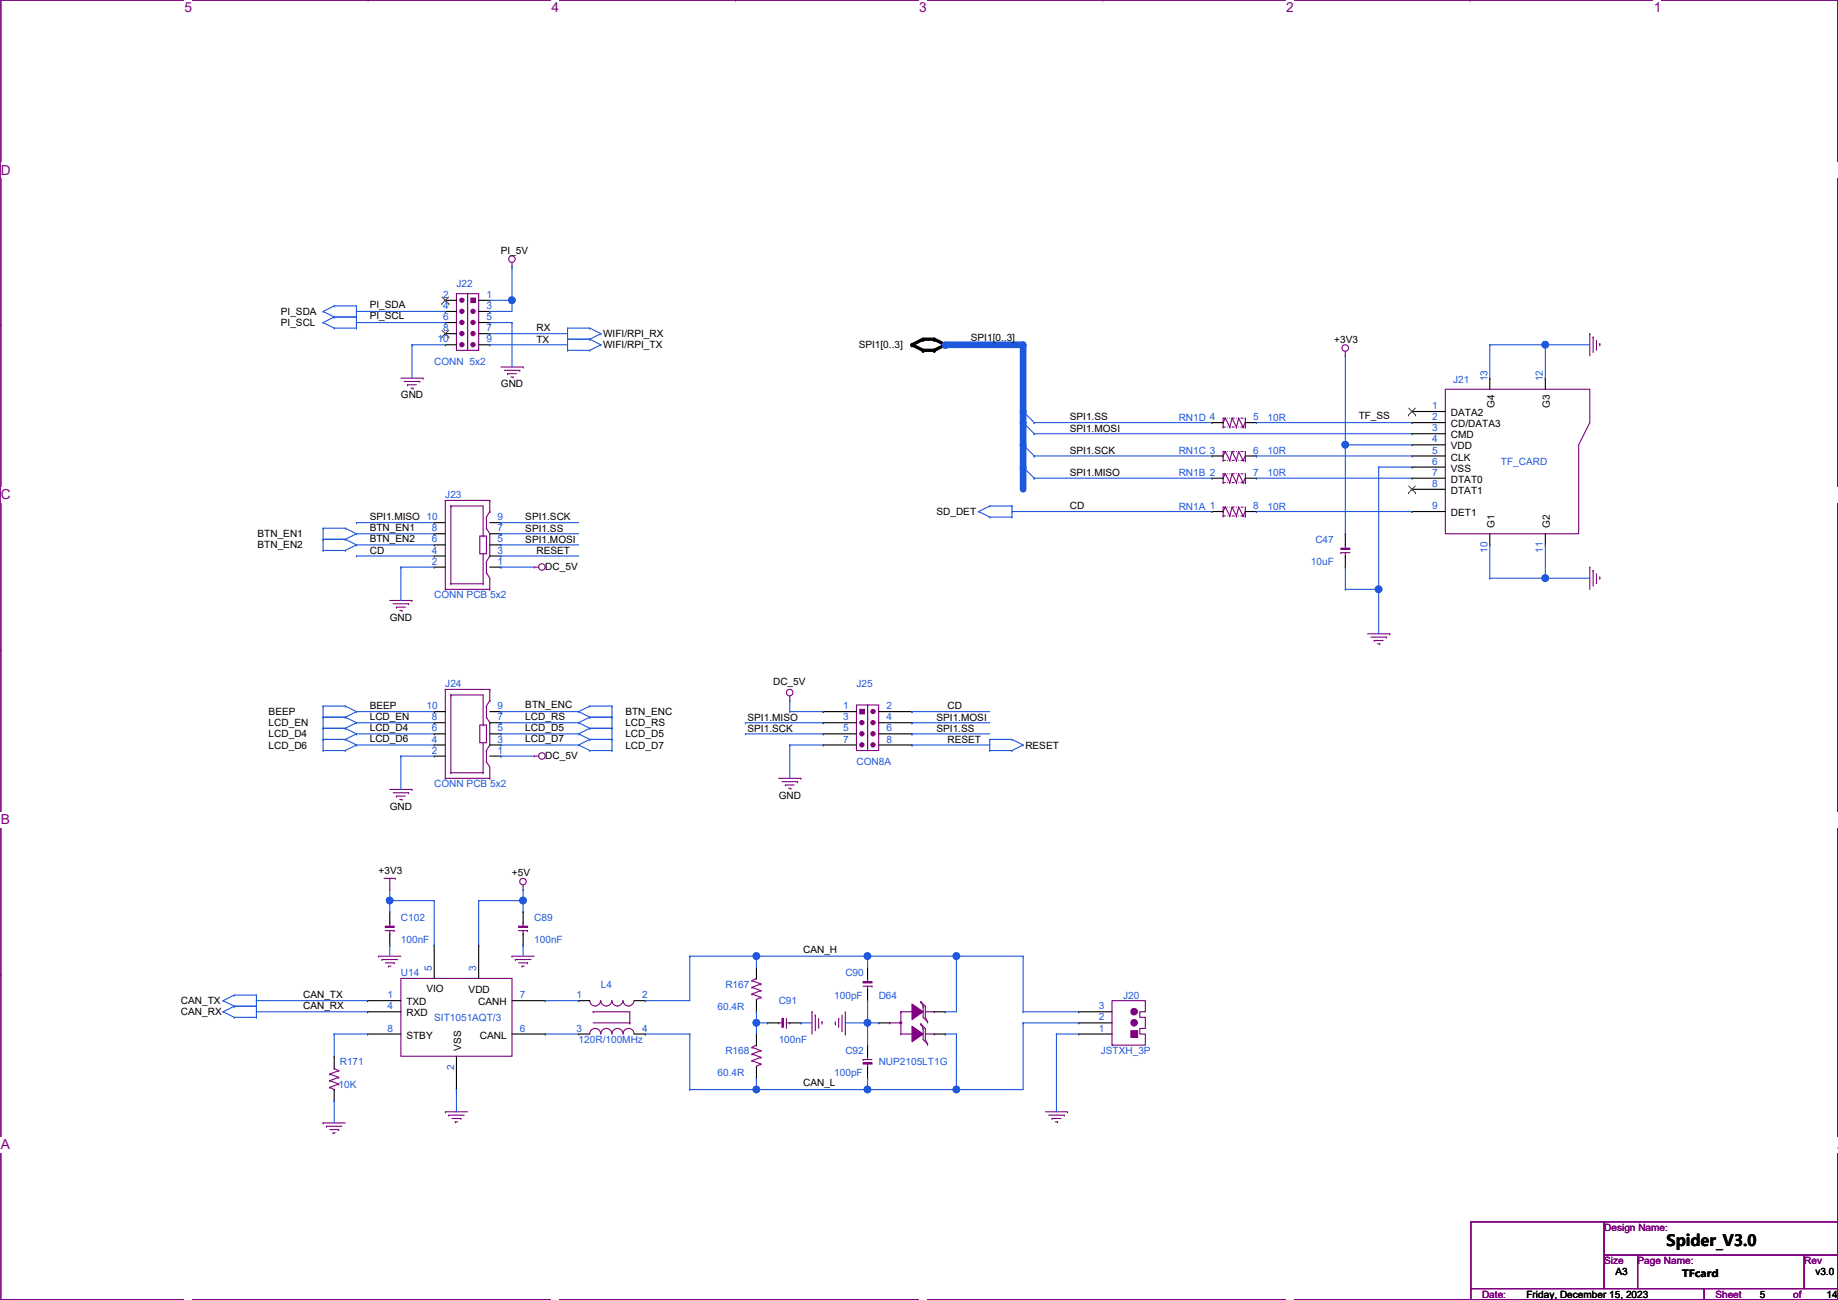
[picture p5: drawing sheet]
<svg xmlns="http://www.w3.org/2000/svg" width="420mm" height="297mm" viewBox="0 0 420 297" stroke-linecap="round" stroke-linejoin="round" font-family="sans-serif">
<path d="M.2 0h419.9v297h-419.9z" fill="none" stroke="#800080" stroke-width=".25"/>
<g fill="#fff">
<path d="M42.2 0h1.7v3.5h-1.7z"/>
<path d="M42.2 297l1.7 .1z"/>
</g>
<path d="M84.1 0h.1M84.1 297h.1" fill="none" stroke="#800080" stroke-width=".25"/>
<g fill="#fff">
<path d="M126.1 0h1.7v3.5h-1.7z"/>
<path d="M126.1 297l1.7 .1z"/>
</g>
<path d="M168.1 0h.1M168.1 297h.1" fill="none" stroke="#800080" stroke-width=".25"/>
<g fill="#fff">
<path d="M210.1 0h1.7v3.5h-1.7z"/>
<path d="M210.1 297l1.7 .1z"/>
</g>
<path d="M252.1 0h.1M252.1 297h.1" fill="none" stroke="#800080" stroke-width=".25"/>
<g fill="#fff">
<path d="M294 0h1.8v3.5h-1.8z"/>
<path d="M294 297l1.8 .1z"/>
</g>
<path d="M336.1 0h.1M336.1 297h.1" fill="none" stroke="#800080" stroke-width=".25"/>
<g fill="#fff">
<path d="M378 0h1.8v3.5h-1.8z"/>
<path d="M378 297l1.8 .1z"/>
<path d="M.2 37.1h2.2v3.5h-2.2z"/>
<path d="M420.1 37.1h.1v3.5h-.1z"/>
<path d="M.2 111.3h2.2v3.5h-2.2z"/>
<path d="M420.1 111.3h.1v3.5h-.1z"/>
</g>
<path d="M.2 74.3h.1M420.1 74.3h.1" fill="none" stroke="#800080" stroke-width=".25"/>
<g fill="#fff">
<path d="M.2 185.6h2.1v3.5h-2.1z"/>
<path d="M420.1 185.6h.1v3.5h-.1z"/>
</g>
<path d="M.2 148.5h.1M420.1 148.5h.1" fill="none" stroke="#800080" stroke-width=".25"/>
<path d="M.2 148.5h.1" fill="none" stroke="#800080" stroke-width=".23"/>
<path d="M420.1 148.5h.1" fill="none" stroke="#800080" stroke-width=".23"/>
<g fill="#fff">
<path d="M.2 259.8h2.1v3.5h-2.1z"/>
<path d="M420.1 259.8h.1v3.5h-.1z"/>
</g>
<g fill="none" stroke="#800080" stroke-width=".25">
<path d="M117 60v1M117 61h.1M363.4 76.2h.1M363.4 76.2v5.1M364.2 77h.1M364.2 77v3.6M364.9 79.8h.1M364.9 77.8v2M365.7 78.5h.1M365.7 78.5v.5M91.6 86.4h5.1M92.4 87.2h3.6"/>
<path d="M93.2 87.9h.1M93.2 87.9h2M93.9 88.7h.5M94.4 88.7h.1M96 87.2h.1M96.7 86.4h.1M114.5 83.9h5.1M115.3 84.6h3.5M116 85.4h.1M116 85.4h2.1M116.8 86.1h.5M117.3 86.1h.1"/>
<path d="M118.8 84.6h.1M119.6 83.9h.1M279.6 97.6h.1M279.6 96.6h.1M279.6 95.5v2.1M280.1 95.5h.1M280.1 95.5l1 2.1M280.1 95.5l-.5 1.1M281.1 97.6h.1M281.1 97.6l.5-2.1 1 2.1M282.6 97.6h.1M282.6 97.6l.6-2.1 1 2.1"/>
<path d="M284.2 97.6h.1M284.7 97.6h.1M284.7 96.6h.1M284.7 95.5v2.1M284.7 96.6l-.5 1M307.5 81.3h.1M307.5 80.3v1M330.4 88.9h33v7.7l-2.5 5v20.4h-30.5zM101.8 114.3h.1M101.8 114.3v20.4M101.8 114.3h10.2M103.1 115.6h.1"/>
<path d="M103.1 115.6v17.8M103.1 115.6h7.3v6.9M111.2 118.2h.1M111.2 118.2v2.5M112 114.3h.1M112 116.9h.1M112 114.3v2.6M112 116.9l-.8 1.3M279.6 117.9h.1M279.6 116.9h.1M279.6 115.9v2M280.1 115.9h.1"/>
<path d="M280.1 115.9l1 2M280.1 115.9l-.5 1M281.1 117.9h.1M281.1 117.9l.5-2 1 2M282.6 117.9h.1M282.6 117.9l.6-2 1 2M284.2 117.9h.1M284.7 117.9h.1M284.7 116.9h.1M284.7 115.9v2M284.7 116.9l-.5 1M89.1 137.2h5.1"/>
<path d="M89.9 138h3.5M90.6 138.7h.1M90.6 138.7h2.1M91.4 139.5h.5M91.9 139.5h.1M93.4 138h.1M94.2 137.2h.1M101.8 134.7h.1M101.8 134.7h10.2M103.1 133.4h.1M103.1 133.4h7.3M109.7 122.5h1.5v4h-1.5z"/>
<path d="M110.4 122.5h.1M110.4 133.4h.1M110.4 126.5v6.9M111.2 120.7h.1M111.2 130.9h.1M111.2 128.3h.1M111.2 130.9l.8 1.2v2.6M111.2 120.7l.8 1.3M111.2 128.3v2.6M112 134.7h.1M112 127h.1M112 122h.1"/>
<path d="M112 122v5M112 127l-.8 1.3M122.1 129.6h.1M122.1 129.6h1M306.5 125.3h2.1v.2h-2.1zM306.5 126.3h.1M306.5 126.3h2.1M306.5 125.4h2.1M307.5 127h.1M307.5 124.5h.1M307.5 124.5v.8M307.5 126.3v.7"/>
<path d="M363.4 129.6h.1M363.4 129.6v5.1M364.2 130.3h.1M364.2 130.3v3.6M364.9 133.1h.1M364.9 131.1v2M365.7 131.9h.1M365.7 131.9v.5M180.5 159v1.1M312.6 144.8h5.1M313.4 145.6h3.5M314.1 146.3h.1"/>
<path d="M314.1 146.3h2.1M314.9 147.1h.5M315.4 147.1h.1M316.9 145.6h.1M317.7 144.8h.1M122.1 172.8h.1M122.1 172.8h1M178 177.8h5.1M178.8 178.6h3.5M179.5 179.4h.1M179.5 179.4h2.1M180.5 160.1h.1"/>
<path d="M182.3 178.6h.1M183.1 177.8h.1M89.1 180.4h5.1M89.9 181.1h3.5M90.6 181.9h.1M90.6 181.9h2.1M91.4 182.7h.5M91.9 182.7h.1M93.4 181.1h.1M94.2 180.4h.1M180.3 180.1h.5M180.8 180.1h.1"/>
<path d="M86.6 218.5h.1M86.6 218.5h5M87.3 219.2h.1M87.3 219.2h3.6M87.8 200.7h2.6M89.1 203.2h.1M89.1 200.7v2.5M90.4 200.7h.1M117 218.5h.1M117 218.5h5.1M117.8 219.2h.1M117.8 219.2h3.6"/>
<path d="M119.6 203.2h.1M119.6 202.2v1M.2 222.7h.1M88.1 220h2M88.8 220.8h.1M88.8 220.8h.6M90.1 220h.1M118.6 220h2M119.3 220.8h.1M119.3 220.8h.5M120.6 220h.1M134.8 236.3a1.25 1.25 0 0 1 1.3-1.3 1.25 1.25 0 0 1 1.2 1.3"/>
<path d="M134.8 228.6a1.25 1.25 0 0 0 1.3 1.3 1.25 1.25 0 0 0 1.2-1.3M135.6 231.2h.1M135.6 231.2h8.4v2.5M135.6 233.7h8.4M137.4 236.3a1.25 1.25 0 0 1 1.2-1.3 1.25 1.25 0 0 1 1.3 1.3M137.4 228.6a1.25 1.25 0 0 0 1.2 1.3 1.25 1.25 0 0 0 1.3-1.3M139.9 236.3a1.25 1.25 0 0 1 1.2-1.3 1.25 1.25 0 0 1 1.3 1.3 1.27 1.27 0 0 1 1.3-1.3 1.27 1.27 0 0 1 1.2 1.3M139.9 228.6a1.25 1.25 0 0 0 1.2 1.3 1.25 1.25 0 0 0 1.3-1.3 1.27 1.27 0 0 0 1.3 1.3 1.27 1.27 0 0 0 1.2-1.3M144 233.7h.1M185.6 231.2h.1M185.6 231.2v5.1M186.4 231.9h.1"/>
<path d="M186.4 231.9v3.6M187.1 234.7h.1M187.1 232.7v2M187.9 233.5h.1M187.9 233.5v.5M191 234h.1M191 233.5v.5M191.7 232.7h.1M191.7 232.7v2M192.5 235.5h.1M192.5 231.9v3.6M193.2 236.3h.1"/>
<path d="M193.2 231.2v5.1M420.1 222.7h.1M73.9 256.6h.1M73.9 256.6h5M74.6 257.3h.1M74.6 257.3h3.6M75.4 245.4h.1M75.4 246.9h.1M75.4 248.5h.1M75.4 258.1h2M75.4 245.4l2 .8M75.4 246.9l2 .8"/>
<path d="M75.4 248.5l1 .5M76.1 258.9h.1M76.1 258.9h.6M76.4 249h.1M76.4 244.1h.1M76.4 244.1l1 .5M76.4 243.9v.2M77.4 258.1h.1M77.4 244.6h.1M77.4 246.2h.1M77.4 247.7h.1M77.4 244.6l-2 .8"/>
<path d="M77.4 246.2l-2 .7M77.4 247.7l-2 .8M101.8 254h.1M101.8 254h5.1M102.6 254.8h.1M102.6 254.8h3.5M103.3 255.6h2.1M104.1 256.3h.1M104.1 256.3h.5M105.4 255.6h.1M197.3 242.9h2v.2h-2zM197.3 242.1h.1"/>
<path d="M197.3 242.1h2M197.3 243h2M198.3 241.3h.1M198.3 243.9h.1M198.3 241.3v.8M198.3 243.1v.8M239 254h5M239.7 254.8h3.6M240.5 255.6h.1M240.5 255.6h2M241.2 256.3h.6M241.8 256.3h.1"/>
<path d="M243.3 254.8h.1M244 254h.1M336.2 279.2h30.5v15.2h-30.5zM366.7 279.2h53.4v7.6h-53.4zM336.2 294.4h53.4v2.6h-53.4zM366.7 286.8h7.6v7.6h-7.6zM374.3 286.8h38.1v7.6h-38.1zM389.6 294.4h30.5v2.6h-30.5zM412.4 286.8h7.7v7.6h-7.7z"/>
<circle cx="117" cy="59.2" r=".75"/>
<circle cx="307.5" cy="79.5" r=".75"/>
<circle cx="123.9" cy="129.6" r=".75"/>
<circle cx="180.5" cy="158.3" r=".75"/>
<circle cx="123.9" cy="172.7" r=".75"/>
<circle cx="119.6" cy="201.4" r=".75"/>
</g>
<g fill="none" stroke="#2058dd" stroke-width=".25">
<path d="M73.9 71.2h.1M73.9 73.7h.1M73.9 71.2l2.5 1.2M73.9 73.7l2.5 1.3M76.4 69.9h.1M76.4 72.4h.1M76.4 75h.1M76.4 75h5.1M76.4 69.9l-2.5 1.3M76.4 69.9h5.1M76.4 72.4h5.1M76.4 72.4l-2.5 1.3"/>
<path d="M81.5 69.9h.1M81.5 72.4h.1M81.5 75h.1M81.5 69.9v5.1M129.7 77.5h.1M129.7 75h.1M129.7 75h5.1M129.7 77.5h5.1M129.7 75v5.1M134.8 75h.1M134.8 77.5h.1M134.8 75l2.6 1.2"/>
<path d="M134.8 77.5l2.6 1.3M137.4 76.2h.1M137.4 78.8h.1M137.4 76.2l-2.6 1.3M137.4 78.8l-2.6 1.3M129.7 80.1h.1M129.7 80.1h5.1M134.8 80.1h.1M233.9 94l2.5 2.6M233.9 96.6l2.5 2.5M236.4 96.6h.1M236.4 99.1h.1"/>
<path d="M223.7 116.9h.1M223.7 116.9l2.6 1.3M226.3 115.6h.1M226.3 118.2h.1M226.3 115.6l-2.6 1.3M226.3 115.6h5M226.3 118.2h5M231.3 115.6h.1M231.3 118.2h.1M231.3 115.6v2.6M233.9 101.6l2.5 2.6M233.9 106.7l2.5 2.6"/>
<path d="M236.4 104.2h.1M236.4 109.3h.1M73.9 123.2h.1M73.9 120.7h.1M73.9 125.8h.1M73.9 120.7h5M73.9 123.2h5M73.9 120.7v5.1M73.9 125.8h5M78.9 120.7h.1M78.9 123.2h.1M78.9 125.8h.1"/>
<path d="M78.9 120.7l2.6 1.3M78.9 123.2l2.6 1.3M81.5 122h.1M81.5 124.5h.1M81.5 122l-2.6 1.2M81.5 124.5l-2.6 1.3M73.9 163.9h.1M73.9 161.3h.1M73.9 166.4h.1M73.9 169h.1M73.9 171.5h.1M73.9 169h5"/>
<path d="M73.9 171.5h5M73.9 161.3v10.2M73.9 161.3h5M73.9 163.9h5M73.9 166.4h5M78.9 161.3h.1M78.9 163.9h.1M78.9 166.4h.1M78.9 169h.1M78.9 171.5h.1M78.9 161.3l2.6 1.3M78.9 163.9l2.6 1.2"/>
<path d="M78.9 166.4l2.6 1.3M78.9 169l2.6 1.2M81.5 162.6h.1M81.5 165.1h.1M81.5 167.7h.1M81.5 170.2h.1M81.5 162.6l-2.6 1.3M81.5 165.1l-2.6 1.3M81.5 167.7l-2.6 1.3M81.5 170.2l-2.6 1.3M132.3 162.6h.1M132.3 165.1h.1"/>
<path d="M132.3 167.7h.1M132.3 170.2h.1M132.3 162.6l2.5 1.3M132.3 165.1l2.5 1.3M132.3 167.7l2.5 1.3M132.3 170.2l2.5 1.3M134.8 161.3h.1M134.8 163.9h.1M134.8 166.4h.1M134.8 169h.1M134.8 171.5h.1M134.8 169h5.1"/>
<path d="M134.8 171.5h5.1M134.8 161.3h5.1M134.8 163.9h5.1M134.8 166.4h5.1M134.8 161.3l-2.5 1.3M134.8 163.9l-2.5 1.2M134.8 166.4l-2.5 1.3M134.8 169l-2.5 1.2M139.9 161.3h.1M139.9 163.9h.1M139.9 166.4h.1M139.9 169h.1"/>
<path d="M139.9 171.5h.1M139.9 161.3v10.2M226.3 171.5h.1M226.3 169h.1M226.3 169h5M226.3 171.5h5M226.3 169v2.5M231.3 169h.1M231.3 171.5h.1M231.3 169l2.6 1.2M233.9 170.2h.1M233.9 170.2l-2.6 1.3"/>
<path d="M51 228.6h.1M51 231.2h.1M51 228.6l2.5 1.3M51 231.2l2.5 1.3M53.5 227.4h.1M53.5 229.9h.1M53.5 232.5h.1M53.5 227.4l-2.5 1.2M53.5 227.4h5.1M53.5 229.9h5.1M53.5 229.9l-2.5 1.3M53.5 232.5h5.1"/>
<path d="M58.6 227.4h.1M58.6 229.9h.1M58.6 232.5h.1M58.6 227.4v5.1"/>
</g>
<path d="M208.5 78.8l2.5-1.3h2.6l2.5 1.3-2.5 1.3h-2.6z" fill="none" stroke="#000" stroke-width=".76"/>
<g fill="#000">
<circle cx="208.5" cy="78.8" r=".38"/>
<circle cx="211" cy="77.5" r=".38"/>
<circle cx="213.6" cy="77.5" r=".38"/>
<circle cx="216.1" cy="78.8" r=".38"/>
<circle cx="211" cy="80.1" r=".38"/>
<circle cx="213.6" cy="80.1" r=".38"/>
</g>
<g fill="none" stroke="#000" stroke-width=".25">
<path d="M277.1 96.6h.1M277.1 96.6h2.5M284.7 96.6h2.5M287.2 96.6h.1M322.8 94h.1M322.8 96.6h.1M322.8 99.1h.1M322.8 96.6h7.6M322.8 94h7.6M322.8 99.1h7.6M340.6 86.4h.1M340.6 86.4v2.5"/>
<path d="M353.3 86.4h.1M353.3 86.4v2.5M99.3 119.4h.1M99.3 119.4h2.5M112 119.4h2.5M114.5 119.4h.1M277.1 116.9h.1M277.1 116.9h2.5M284.7 116.9h2.5M287.2 116.9h.1M322.8 101.6h.1M322.8 104.2h.1"/>
<path d="M322.8 106.7h.1M322.8 109.3h.1M322.8 111.8h.1M322.8 116.9h.1M322.8 101.6h7.6M322.8 104.2h7.6M322.8 106.7h7.6M322.8 109.3h7.6M322.8 111.8h7.6M322.8 116.9h7.6M99.3 129.6h.1M99.3 127h.1"/>
<path d="M99.3 124.5h.1M99.3 122h.1M99.3 129.6h2.5M99.3 127h2.5M99.3 124.5h2.5M99.3 122h2.5M112 129.6h2.5M112 127h2.5M112 124.5h2.5M112 122h2.5M114.5 129.6h.1M114.5 127h.1"/>
<path d="M114.5 124.5h.1M114.5 122h.1M307.5 122h.1M307.5 129.6h.1M307.5 122v2.5M307.5 127v2.6M340.6 124.5h.1M340.6 122v2.5M353.3 124.5h.1M353.3 122v2.5M132.3 228.6h.1M132.3 236.3h.1"/>
<path d="M132.3 228.6h2.5M132.3 236.3h2.5M145 228.6h2.5M145 236.3h2.5M147.5 228.6h.1M147.5 236.3h.1M198.3 238.8h.1M198.3 238.8v2.5M76.4 251.5h.1M76.4 241.3h.1M76.4 241.3v2.6M76.4 249v2.5"/>
<path d="M198.3 246.4h.1M198.3 243.9v2.5"/>
</g>
<path d="M279.6 95.5h5.1M279.6 97.6h5.1M284.7 95.5h.1M284.7 97.6h.1M279.6 115.9h5.1M279.6 117.9h5.1M284.7 115.9h.1M284.7 117.9h.1" fill="none" stroke="#800080" stroke-width=".25" stroke-dasharray=".5 .5 0 .5 0 .5"/>
<path d="M322 94.8h.1M322 93.3l1.6 1.5M323.5 93.3l-1.5 1.5M323.6 94.8h.1M322 112.6h.1M322 111l1.6 1.6M323.5 111l-1.5 1.6M323.6 112.6h.1" fill="none" stroke="#804000" stroke-width=".23"/>
<path d="M258.5 235.5h1.5v1.5h-1.5z" fill-rule="evenodd" fill="#800080"/>
<path d="M258.5 235.5h1.5v1.5h-1.5z" fill="none" stroke="#800080" stroke-width=".25"/>
<circle cx="259.3" cy="233.7" r=".75" fill="#800080"/>
<circle cx="259.3" cy="233.7" r=".75" fill="none" stroke="#800080" stroke-width=".25"/>
<circle cx="259.3" cy="231.2" r=".75" fill="#800080"/>
<g fill="none" stroke="#800080" stroke-width=".25">
<path d="M101.8 157.5h.1M101.8 157.5v20.3M101.8 157.5h10.2M103.1 158.8h.1M103.1 158.8v17.8M103.1 158.8h7.3v6.9M112 157.5h.1M112 157.5v2.6M101.8 177.8h.1M101.8 177.8h10.2M103.1 176.6h.1M103.1 176.6h7.3"/>
<path d="M109.7 165.7h1.5v4h-1.5zM110.4 165.7h.1M110.4 176.6h.1M110.4 169.7v6.9M111.2 163.9h.1M111.2 161.3h.1M111.2 174h.1M111.2 171.5h.1M111.2 174l.8 1.3v2.5M111.2 163.9l.8 1.2M111.2 161.3v2.6M111.2 171.5v2.5"/>
<path d="M112 177.8h.1M112 160.1h.1M112 170.2h.1M112 165.1h.1M112 165.1v5.1M112 160.1l-.8 1.2M112 170.2l-.8 1.3M88.1 211.6h2v.3h-2zM88.1 212.6h2M88.1 211.8h2M89.1 213.4h.1M89.1 210.9h.1"/>
<path d="M89.1 210.9v.7M89.1 212.6v.8M90.1 212.6h.1M171.9 227.1h.1M171.9 225.6h.1M171.9 224.1h.1M171.9 227.1l2 .8M171.9 225.6l2 .8M171.9 224.1l2 .7M172.9 223.6h.1M172.9 228.4h.1M172.9 223.6l-1 .5"/>
<path d="M172.9 228.4v.2M173.9 227.9h.1M173.9 226.4h.1M173.9 224.8h.1M173.9 227.9l-1 .5M173.9 226.4l-2 .7M173.9 224.8l-2 .8M254.2 228.6h7.6v2.6h-1.2v1.3h1.2v2.5h-1.2v1.3h1.2v2.5h-7.6z"/>
<circle cx="259.3" cy="231.2" r=".75"/>
</g>
<g fill="none" stroke="#000" stroke-width=".25">
<path d="M99.3 172.8h.1M99.3 170.2h.1M99.3 167.7h.1M99.3 165.1h.1M99.3 162.6h.1M99.3 172.8h2.5M99.3 170.2h2.5M99.3 167.7h2.5M99.3 165.1h2.5M99.3 162.6h2.5M112 172.8h2.5M112 170.2h2.5"/>
<path d="M112 167.7h2.5M112 165.1h2.5M112 162.6h2.5M114.5 172.8h.1M114.5 170.2h.1M114.5 167.7h.1M114.5 165.1h.1M114.5 162.6h.1M89.1 208.3h.1M89.1 215.9h.1M89.1 208.3v2.6M89.1 213.4v2.5"/>
<path d="M172.9 221h.1M172.9 231.2h.1M172.9 221v2.6M172.9 228.6v2.6M246.6 236.3h.1M246.6 233.7h.1M246.6 231.2h.1M246.6 236.3h7.6M246.6 233.7h7.6M246.6 231.2h7.6"/>
</g>
<path d="M208.5 234.5l2.5 1.8-2.5 1.7z" fill-rule="evenodd" fill="#800080"/>
<g fill="none" stroke="#800080" stroke-width=".25">
<path d="M205.9 236.3h.1M205.9 231.2h.1M205.9 236.3h2.6M205.9 231.2h2.6M208.5 234.5l2.5 1.8-2.5 1.7zM210.5 234h.1M210.5 228.9h.1M210.5 234l.5 1M210.5 234l1 1M210.5 228.9l1 1M211 235h.1M211 229.9h.1"/>
<path d="M211 235v2.5l1 1M211 229.9v2.6M211.5 235h.1M211.5 229.9h.1M211.5 235v2.5l.5 1M211.5 229.9v2.6M211.5 236.3h2.1M211.5 231.2h2.1M212 238.5h.1M213.6 236.3h.1M213.6 231.2h.1"/>
</g>
<path d="M208.5 229.4l2.5 1.8-2.5 1.8z" fill-rule="evenodd" fill="#800080"/>
<path d="M203.4 233.7h.1M203.4 233.7h2.5M205.9 231.2h.1M205.9 231.2v5.1M208.5 229.4l2.5 1.8-2.5 1.8zM210.5 228.9h.1M210.5 228.9l.5 1M211 232.5l1 1M211.5 232.5l.5 1M212 233.5h.1" fill="none" stroke="#800080" stroke-width=".25"/>
<path d="M205.7 233.5h.4v.4h-.4z" fill-rule="evenodd" fill="#800080"/>
<g fill="none" stroke="#800080" stroke-width=".25">
<path d="M279.6 110.3h.1M279.6 109.3h.1M279.6 108.2v2.1M280.1 108.2h.1M280.1 108.2l1 2.1M280.1 108.2l-.5 1.1M281.1 110.3h.1M281.1 110.3l.5-2.1 1 2.1M282.6 110.3h.1M282.6 110.3l.6-2.1 1 2.1M284.2 110.3h.1M284.7 110.3h.1"/>
<path d="M284.7 109.3h.1M284.7 108.2v2.1M284.7 109.3l-.5 1M195.8 161.1h2.5v10.4h-2.5zM198.3 161.1h2.6v10.4h-2.6zM91.6 223.6h25.4v17.7h-25.4zM171.9 239.3h.1M171.9 239.3l2 .8M172.9 238.8h.1M172.9 238.8l-1 .5M178 233.7h.1M178 233.7h.8"/>
<path d="M178.8 232.7h.2v2h-.2zM178.9 232.7v2M179.8 234.7h.1M179.8 233.7h.7M179.8 232.7v2M180.5 233.7h.1M197.3 224.3h2v.3h-2zM197.3 225.3h2M197.3 224.5h2M198.3 226.1h.1M198.3 223.6h.1M198.3 223.6v.7"/>
<path d="M198.3 225.3v.8M199.3 225.3h.1M205.7 233.5h.4v.4h-.4zM171.9 242.4h.1M171.9 240.8h.1M171.9 242.4l2 .7M171.9 240.8l2 .8M172.9 243.6h.1M172.9 243.6v.3M173.9 243.1h.1M173.9 241.6h.1M173.9 240.1h.1"/>
<path d="M173.9 243.1l-1 .5M173.9 241.6l-2 .8M173.9 240.1l-2 .7"/>
</g>
<g fill="none" stroke="#000" stroke-width=".25">
<path d="M277.1 109.3h.1M277.1 109.3h2.5M284.7 109.3h2.5M287.2 109.3h.1M99.3 215.9h.1M99.3 215.9v7.7M109.4 215.9h.1M109.4 215.9v7.7M84 228.6h.1M84 231.2h.1M84 236.3h.1M84 231.2h7.6"/>
<path d="M84 236.3h7.6M84 228.6h7.6M117 236.3h7.7M117 228.6h7.7M124.7 236.3h.1M124.7 228.6h.1M172.9 236.3h.1M172.9 236.3v2.5M175.5 233.7h.1M175.5 233.7h2.5M180.5 233.7h2.6M183.1 233.7h.1"/>
<path d="M198.3 221h.1M198.3 228.6h.1M198.3 221v2.6M198.3 226.1v2.5M200.9 233.7h.1M200.9 233.7h2.5M213.6 231.2h2.5M213.6 236.3h2.5M216.1 231.2h.1M216.1 236.3h.1M104.3 249h.1M104.3 241.3v7.7"/>
<path d="M172.9 246.4h.1M172.9 243.9v2.5"/>
</g>
<path d="M279.6 108.2h5.1M279.6 110.3h5.1M284.7 108.2h.1M284.7 110.3h.1" fill="none" stroke="#800080" stroke-width=".25" stroke-dasharray=".5 .5 0 .5 0 .5"/>
<path d="M196.5 162.1h1.1v1h-1.1z" fill-rule="evenodd" fill="#800080"/>
<path d="M196.5 162.1h1.1v1h-1.1z" fill="none" stroke="#800080" stroke-width=".25"/>
<circle cx="199.6" cy="165.1" r=".49" fill="#800080"/>
<circle cx="199.6" cy="165.1" r=".49" fill="none" stroke="#800080" stroke-width=".25"/>
<circle cx="199.6" cy="167.7" r=".49" fill="#800080"/>
<circle cx="199.6" cy="167.7" r=".49" fill="none" stroke="#800080" stroke-width=".25"/>
<circle cx="199.6" cy="170.2" r=".49" fill="#800080"/>
<circle cx="199.6" cy="170.2" r=".49" fill="none" stroke="#800080" stroke-width=".25"/>
<circle cx="197" cy="165.1" r=".49" fill="#800080"/>
<circle cx="197" cy="165.1" r=".49" fill="none" stroke="#800080" stroke-width=".25"/>
<circle cx="197" cy="167.7" r=".49" fill="#800080"/>
<circle cx="197" cy="167.7" r=".49" fill="none" stroke="#800080" stroke-width=".25"/>
<circle cx="197" cy="170.2" r=".49" fill="#800080"/>
<circle cx="197" cy="170.2" r=".49" fill="none" stroke="#800080" stroke-width=".25"/>
<circle cx="199.6" cy="162.6" r=".49" fill="#800080"/>
<g fill="none" stroke="#800080" stroke-width=".25">
<path d="M106.9 67.1h2.5v13h-2.5zM279.6 105.2h.1M279.6 104.2h.1M279.6 103.2v2M280.1 103.2h.1M280.1 103.2l1 2M280.1 103.2l-.5 1M281.1 105.2h.1M281.1 105.2l.5-2 1 2M282.6 105.2h.1M282.6 105.2l.6-2 1 2M284.2 105.2h.1"/>
<path d="M284.7 105.2h.1M284.7 104.2h.1M284.7 103.2v2M284.7 104.2l-.5 1"/>
<circle cx="199.6" cy="162.6" r=".49"/>
</g>
<g fill="none" stroke="#000" stroke-width=".25">
<path d="M277.1 104.2h.1M277.1 104.2h2.5M284.7 104.2h2.5M287.2 104.2h.1M188.2 162.6h.1M188.2 165.1h.1M188.2 167.7h.1M188.2 170.2h.1M188.2 162.6h7.6M188.2 165.1h7.6M188.2 167.7h7.6M188.2 170.2h7.6"/>
<path d="M200.9 162.6h7.6M200.9 165.1h7.6M200.9 167.7h7.6M200.9 170.2h7.6M208.5 162.6h.1M208.5 165.1h.1M208.5 167.7h.1M208.5 170.2h.1"/>
</g>
<path d="M279.6 103.2h5.1M279.6 105.2h5.1M284.7 103.2h.1M284.7 105.2h.1" fill="none" stroke="#800080" stroke-width=".25" stroke-dasharray=".5 .5 0 .5 0 .5"/>
<path d="M107.6 68.1h1.1v1h-1.1z" fill-rule="evenodd" fill="#800080"/>
<path d="M104.3 67.1h2.6v13h-2.6zM107.6 68.1h1.1v1h-1.1z" fill="none" stroke="#800080" stroke-width=".25"/>
<circle cx="108.1" cy="71.1" r=".49" fill="#800080"/>
<circle cx="108.1" cy="71.1" r=".49" fill="none" stroke="#800080" stroke-width=".25"/>
<circle cx="108.1" cy="73.7" r=".49" fill="#800080"/>
<circle cx="108.1" cy="73.7" r=".49" fill="none" stroke="#800080" stroke-width=".25"/>
<circle cx="108.1" cy="76.2" r=".49" fill="#800080"/>
<circle cx="108.1" cy="76.2" r=".49" fill="none" stroke="#800080" stroke-width=".25"/>
<circle cx="108.1" cy="78.8" r=".49" fill="#800080"/>
<circle cx="108.1" cy="78.8" r=".49" fill="none" stroke="#800080" stroke-width=".25"/>
<circle cx="105.6" cy="71.1" r=".49" fill="#800080"/>
<circle cx="105.6" cy="71.1" r=".49" fill="none" stroke="#800080" stroke-width=".25"/>
<circle cx="105.6" cy="73.7" r=".49" fill="#800080"/>
<circle cx="105.6" cy="73.7" r=".49" fill="none" stroke="#800080" stroke-width=".25"/>
<circle cx="105.6" cy="76.2" r=".49" fill="#800080"/>
<circle cx="105.6" cy="76.2" r=".49" fill="none" stroke="#800080" stroke-width=".25"/>
<circle cx="105.6" cy="78.8" r=".49" fill="#800080"/>
<circle cx="105.6" cy="78.8" r=".49" fill="none" stroke="#800080" stroke-width=".25"/>
<circle cx="105.6" cy="68.6" r=".49" fill="#800080"/>
<g fill="none" stroke="#800080" stroke-width=".25">
<path d="M118.6 211.6h2v.3h-2zM118.6 212.6h2M118.6 211.8h2M119.6 213.4h.1M119.6 210.9h.1M119.6 210.9v.7M119.6 212.6v.8M120.6 212.6h.1"/>
<circle cx="105.6" cy="68.6" r=".49"/>
</g>
<g fill="none" stroke="#000" stroke-width=".25">
<path d="M101.8 68.6h.1M101.8 71.2h.1M101.8 73.7h.1M101.8 76.2h.1M101.8 78.8h.1M101.8 68.6h2.5M101.8 71.2h2.5M101.8 73.7h2.5M101.8 76.2h2.5M101.8 78.8h2.5M109.4 68.6h2.6M109.4 71.2h2.6"/>
<path d="M109.4 73.7h2.6M109.4 76.2h2.6M109.4 78.8h2.6M112 68.6h.1M112 71.2h.1M112 73.7h.1M112 76.2h.1M112 78.8h.1M119.6 208.3h.1M119.6 215.9h.1M119.6 208.3v2.6M119.6 213.4v2.5"/>
</g>
<path d="M101 69.4h.1M101 77h.1M101 67.9l1.6 1.5M101 75.5l1.6 1.5M102.6 67.9l-1.6 1.5M102.6 75.5l-1.6 1.5M102.6 69.4h.1M102.6 77h.1" fill="none" stroke="#804000" stroke-width=".23"/>
<path d="M340.6 78.8h.1M340.6 78.8v7.6M340.6 78.8h12.7M307.5 81.3h.1M307.5 81.3v20.3" fill="none" stroke="#2058dd" stroke-width=".25"/>
<circle cx="353.2" cy="78.8" r=".75" fill="#2058dd"/>
<g fill="none" stroke="#2058dd" stroke-width=".25">
<path d="M353.3 78.8h.1M353.3 78.8h10.1M353.3 78.8v7.6M236.4 96.6h.1M236.4 99.1h.1M236.4 96.6h40.7M236.4 99.1h86.4M287.2 96.6h.1M287.2 96.6h35.6M307.5 101.6h.1M307.5 101.6v20.4M307.5 101.6h15.3"/>
<circle cx="353.2" cy="78.8" r=".75"/>
</g>
<circle cx="307.5" cy="101.6" r=".75" fill="#2058dd"/>
<g fill="none" stroke="#2058dd" stroke-width=".25">
<path d="M231.3 116.9h.1M231.3 116.9h45.8M236.4 104.2h.1M236.4 109.3h.1M236.4 104.2h40.7M236.4 109.3h40.7M287.2 104.2h.1M287.2 109.3h.1M287.2 116.9h.1M287.2 104.2h35.6M287.2 109.3h35.6M287.2 116.9h35.6"/>
<path d="M315.2 106.7h.1M315.2 106.7h7.6M315.2 106.7v28M307.5 129.6h.1M307.5 129.6v5.1M340.6 124.5h.1M340.6 132.1h.1M340.6 124.5v7.6M353.3 124.5h.1M353.3 124.5v7.6h-12.7"/>
<circle cx="307.5" cy="101.6" r=".75"/>
</g>
<circle cx="353.2" cy="132.1" r=".75" fill="#2058dd"/>
<g fill="none" stroke="#2058dd" stroke-width=".25">
<path d="M307.5 134.7h.1M307.5 134.7h7.7M353.3 132.1h.1M353.3 132.1h10.1"/>
<circle cx="353.2" cy="132.1" r=".75"/>
</g>
<circle cx="315.1" cy="134.6" r=".75" fill="#2058dd"/>
<g fill="none" stroke="#2058dd" stroke-width=".25">
<path d="M112 73.7h.1M112 76.2h.1M112 78.8h.1M112 73.7h5M112 76.2h17.7M112 78.8h17.7M117 61h.1M117 61v7.6M81.5 119.4h.1M81.5 119.4h17.8M114.5 119.4h.1M114.5 119.4h17.8"/>
<path d="M81.5 122h.1M81.5 124.5h.1M81.5 127h.1M81.5 122h17.8M81.5 124.5h17.8M81.5 127h17.8M91.6 129.6h.1M91.6 129.6h7.7M91.6 129.6v7.6M114.5 122h.1M114.5 124.5h.1M114.5 127h.1"/>
<path d="M114.5 129.6h.1M114.5 122h17.8M114.5 124.5h17.8M114.5 127h17.8M114.5 129.6h7.6M315.2 134.7h.1M315.2 134.7v10.1M81.5 162.6h.1M81.5 165.1h.1M81.5 167.7h.1M81.5 170.2h.1M81.5 162.6h17.8"/>
<path d="M81.5 165.1h17.8M81.5 167.7h17.8M81.5 170.2h17.8M91.6 172.8h.1M91.6 172.8v7.6M91.6 172.8h7.7M114.5 162.6h.1M114.5 165.1h.1M114.5 167.7h.1M114.5 170.2h.1M114.5 172.8h.1M114.5 162.6h17.8"/>
<path d="M114.5 165.1h17.8M114.5 167.7h17.8M114.5 170.2h17.8M114.5 172.8h7.6M170.4 165.1h.1M170.4 167.7h.1M170.4 165.1h17.8M170.4 167.7h17.8M180.5 170.2h.1M180.5 160.1h.1M180.5 162.6h.1M180.5 162.6h7.7"/>
<path d="M180.5 170.2h7.7M180.5 160.1v2.5M180.5 170.2v7.6M208.5 162.6h.1M208.5 165.1h.1M208.5 167.7h.1M208.5 170.2h.1M208.5 162.6h17.8M208.5 165.1h17.8M208.5 167.7h17.8M208.5 170.2h17.8"/>
<circle cx="315.1" cy="134.6" r=".75"/>
</g>
<circle cx="117" cy="68.6" r=".75" fill="#2058dd"/>
<g fill="none" stroke="#2058dd" stroke-width=".25">
<path d="M94.2 78.8h.1M94.2 78.8v7.6M94.2 78.8h7.6M112 68.6h.1M112 68.6h5M117 73.7h.1M117 73.7v10.2"/>
<circle cx="117" cy="68.6" r=".75"/>
</g>
<path d="M216.1 78.8h17.8" fill="none" stroke="#2058dd" stroke-width="1.5"/>
<circle cx="216.1" cy="78.8" r=".76" fill="#2058dd"/>
<path d="M233.9 78.8v15.2" fill="none" stroke="#2058dd" stroke-width="1.5"/>
<circle cx="233.9" cy="78.8" r=".76" fill="#2058dd"/>
<path d="M233.9 94v2.6" fill="none" stroke="#2058dd" stroke-width="1.5"/>
<circle cx="233.9" cy="94" r=".76" fill="#2058dd"/>
<path d="M233.9 96.6v5" fill="none" stroke="#2058dd" stroke-width="1.5"/>
<circle cx="233.9" cy="96.6" r=".76" fill="#2058dd"/>
<path d="M233.9 101.6v5.1" fill="none" stroke="#2058dd" stroke-width="1.5"/>
<circle cx="233.9" cy="101.6" r=".76" fill="#2058dd"/>
<path d="M233.9 106.7v5.1" fill="none" stroke="#2058dd" stroke-width="1.5"/>
<circle cx="233.9" cy="106.7" r=".76" fill="#2058dd"/>
<path d="M112 71.2h.1M117 68.6h.1M117 68.6v2.6h-5M157.7 218.5h.1M157.7 218.5h40.6M157.7 218.5v10.1M172.9 218.5h.1M172.9 218.5v2.5" fill="none" stroke="#2058dd" stroke-width=".25"/>
<circle cx="172.9" cy="218.5" r=".75" fill="#2058dd"/>
<g fill="none" stroke="#2058dd" stroke-width=".25">
<path d="M198.3 218.5h.1M198.3 218.5v2.5M198.3 218.5h20.3"/>
<circle cx="172.9" cy="218.5" r=".75"/>
</g>
<circle cx="218.6" cy="218.5" r=".75" fill="#2058dd"/>
<circle cx="218.6" cy="218.5" r=".75" fill="none" stroke="#2058dd" stroke-width=".25"/>
<circle cx="198.3" cy="218.5" r=".75" fill="#2058dd"/>
<g fill="none" stroke="#2058dd" stroke-width=".25">
<path d="M218.6 218.5h.1M218.6 218.5h15.3M218.6 218.5v12.7M124.7 228.6h.1M124.7 228.6h7.6M147.5 228.6h.1M147.5 228.6h10.2M198.3 228.6h.1M198.3 228.6v5.1"/>
<circle cx="198.3" cy="218.5" r=".75"/>
</g>
<circle cx="198.3" cy="233.7" r=".75" fill="#2058dd"/>
<g fill="none" stroke="#2058dd" stroke-width=".25">
<path d="M172.9 231.2h.1M172.9 231.2v2.5"/>
<circle cx="198.3" cy="233.7" r=".75"/>
</g>
<circle cx="172.9" cy="233.7" r=".75" fill="#2058dd"/>
<g fill="none" stroke="#2058dd" stroke-width=".25">
<path d="M58.6 228.6h.1M58.6 228.6h25.4M124.7 236.3h.1M124.7 236.3h7.6M147.5 236.3h.1M147.5 236.3h10.2M157.7 236.3h.1M157.7 236.3v12.7M172.9 233.7h.1M172.9 233.7v2.6M172.9 233.7h2.6M183.1 233.7h.1"/>
<path d="M183.1 233.7h2.5M193.2 233.7h.1M193.2 233.7h7.7M198.3 233.7h.1M198.3 233.7v5.1M216.1 231.2h.1M216.1 236.3h.1M216.1 231.2h2.5M216.1 236.3h2.5M218.6 236.3h.1M218.6 236.3v12.7M157.7 249h.1"/>
<path d="M172.9 246.4h.1M172.9 249h.1M172.9 246.4v2.6M198.3 246.4h.1M198.3 246.4v2.6h-40.6"/>
<circle cx="172.9" cy="233.7" r=".75"/>
</g>
<circle cx="172.9" cy="248.9" r=".75" fill="#2058dd"/>
<g fill="none" stroke="#2058dd" stroke-width=".25">
<path d="M198.3 249h.1M198.3 249h20.3"/>
<circle cx="172.9" cy="248.9" r=".75"/>
</g>
<circle cx="218.6" cy="248.9" r=".75" fill="#2058dd"/>
<circle cx="218.6" cy="248.9" r=".75" fill="none" stroke="#2058dd" stroke-width=".25"/>
<circle cx="198.3" cy="248.9" r=".75" fill="#2058dd"/>
<g fill="none" stroke="#2058dd" stroke-width=".25">
<path d="M81.5 73.7h.1M81.5 71.2h.1M81.5 73.7h20.3M81.5 71.2h20.3M109.4 205.8h.1M109.4 205.8v10.1M109.4 205.8h10.2M119.6 205.8h.1M119.6 203.2h.1M119.6 203.2v5.1M233.9 218.5h.1M233.9 218.5v12.7"/>
<path d="M58.6 231.2h.1M58.6 231.2h25.4M76.4 236.3h.1M76.4 236.3h7.6M76.4 236.3v5M233.9 231.2h.1M233.9 233.7h.1M233.9 233.7v15.3h-15.3M233.9 231.2h12.7M233.9 233.7h12.7M241.5 236.3h.1M241.5 236.3h5.1"/>
<path d="M241.5 236.3v17.7M76.4 251.5h.1M76.4 251.5v5.1M104.3 249h.1M104.3 249v5M218.6 249h.1"/>
<circle cx="198.3" cy="248.9" r=".75"/>
</g>
<circle cx="119.6" cy="205.8" r=".75" fill="#2058dd"/>
<g fill="none" stroke="#2058dd" stroke-width=".25">
<path d="M89.1 205.8h.1M89.1 203.2v2.6M119.6 215.9h.1M119.6 215.9v2.6"/>
<circle cx="119.6" cy="205.8" r=".75"/>
</g>
<circle cx="89.1" cy="205.8" r=".75" fill="#2058dd"/>
<g fill="none" stroke="#2058dd" stroke-width=".25">
<path d="M89.1 215.9h.1M89.1 208.3h.1M89.1 215.9v2.6M99.3 205.8h.1M99.3 215.9h.1M99.3 205.8h-10.2v2.5M99.3 205.8v10.1"/>
<circle cx="89.1" cy="205.8" r=".75"/>
</g>
<circle cx="353.2" cy="78.8" r=".75" fill="#2058dd"/>
<circle cx="353.2" cy="78.8" r=".75" fill="none" stroke="#2058dd" stroke-width=".25"/>
<circle cx="307.5" cy="101.6" r=".75" fill="#2058dd"/>
<circle cx="307.5" cy="101.6" r=".75" fill="none" stroke="#2058dd" stroke-width=".25"/>
<circle cx="353.2" cy="132.1" r=".75" fill="#2058dd"/>
<circle cx="353.2" cy="132.1" r=".75" fill="none" stroke="#2058dd" stroke-width=".25"/>
<circle cx="315.1" cy="134.6" r=".75" fill="#2058dd"/>
<circle cx="315.1" cy="134.6" r=".75" fill="none" stroke="#2058dd" stroke-width=".25"/>
<circle cx="117" cy="68.6" r=".75" fill="#2058dd"/>
<circle cx="117" cy="68.6" r=".75" fill="none" stroke="#2058dd" stroke-width=".25"/>
<circle cx="172.9" cy="218.5" r=".75" fill="#2058dd"/>
<circle cx="172.9" cy="218.5" r=".75" fill="none" stroke="#2058dd" stroke-width=".25"/>
<circle cx="218.6" cy="218.5" r=".75" fill="#2058dd"/>
<circle cx="218.6" cy="218.5" r=".75" fill="none" stroke="#2058dd" stroke-width=".25"/>
<circle cx="198.3" cy="218.5" r=".75" fill="#2058dd"/>
<circle cx="198.3" cy="218.5" r=".75" fill="none" stroke="#2058dd" stroke-width=".25"/>
<circle cx="198.3" cy="233.7" r=".75" fill="#2058dd"/>
<circle cx="198.3" cy="233.7" r=".75" fill="none" stroke="#2058dd" stroke-width=".25"/>
<circle cx="172.9" cy="233.7" r=".75" fill="#2058dd"/>
<circle cx="172.9" cy="233.7" r=".75" fill="none" stroke="#2058dd" stroke-width=".25"/>
<circle cx="172.9" cy="248.9" r=".75" fill="#2058dd"/>
<circle cx="172.9" cy="248.9" r=".75" fill="none" stroke="#2058dd" stroke-width=".25"/>
<circle cx="218.6" cy="248.9" r=".75" fill="#2058dd"/>
<circle cx="218.6" cy="248.9" r=".75" fill="none" stroke="#2058dd" stroke-width=".25"/>
<circle cx="198.3" cy="248.9" r=".75" fill="#2058dd"/>
<circle cx="198.3" cy="248.9" r=".75" fill="none" stroke="#2058dd" stroke-width=".25"/>
<circle cx="119.6" cy="205.8" r=".75" fill="#2058dd"/>
<circle cx="119.6" cy="205.8" r=".75" fill="none" stroke="#2058dd" stroke-width=".25"/>
<circle cx="89.1" cy="205.8" r=".75" fill="#2058dd"/>
<circle cx="89.1" cy="205.8" r=".75" fill="none" stroke="#2058dd" stroke-width=".25"/>
<text font-size="3.6" x="380.9" y="284.7">Spider_V3.0</text>
<g font-size="3.1" fill="#800080">
<text x="42.2" y="2.8">5</text>
<text x="126.1" y="2.8">4</text>
<text x="210.1" y="2.8">3</text>
<text x="294" y="2.8">2</text>
<text x="378" y="2.8">1</text>
<text x=".2" y="39.9">D</text>
<text x=".2" y="114.1">C</text>
<text x=".2" y="188.4">B</text>
<text x=".2" y="262.6">A</text>
<text x="420.1" y="262.6">A</text>
</g>
<g font-size="2.3">
<text x="114.5" y="58">PI_5V</text>
<text x="64.2" y="72">PI_SDA</text>
<text x="84.5" y="70.4">PI_SDA</text>
<text x="64.2" y="74.5">PI_SCL</text>
<text x="84.5" y="73">PI_SCL</text>
<text x="122.6" y="75.7">RX</text>
<text x="137.9" y="77">WIFI/RPI_RX</text>
<text x="122.6" y="78.3">TX</text>
<text x="137.9" y="79.6">WIFI/RPI_TX</text>
<text x="196.3" y="79.6">SPI1[0..3]</text>
<text x="221.9" y="78">SPI1[0..3]</text>
<text x="305" y="78.3">+3V3</text>
<text x="114.5" y="88.5">GND</text>
<text x="91.6" y="91">GND</text>
<text x="310.6" y="95.8">TF_SS</text>
<text x="331.7" y="95.1">DATA2</text>
<text x="341.6" y="93.3" transform="rotate(-90 341.6 93.3)">G4</text>
<text x="354.3" y="93.3" transform="rotate(-90 354.3 93.3)">G3</text>
<text x="244.5" y="96.1">SPI1.SS</text>
<text x="244.5" y="98.6">SPI1.MOSI</text>
<text x="331.7" y="97.6">CD/DATA3</text>
<text x="331.7" y="100.2">CMD</text>
<text x="244.5" y="103.7">SPI1.SCK</text>
<text x="331.7" y="102.7">VDD</text>
<text x="331.7" y="105.2">CLK</text>
<text x="331.7" y="107.8">VSS</text>
<text x="244.5" y="108.8">SPI1.MISO</text>
<text x="331.7" y="110.3">DTAT0</text>
<text x="331.7" y="112.9">DTAT1</text>
<text x="84.5" y="118.9">SPI1.MISO 10</text>
<text x="120.1" y="118.9">SPI1.SCK</text>
<text x="214.1" y="117.7">SD_DET</text>
<text x="244.5" y="116.4">CD</text>
<text x="331.7" y="117.9">DET1</text>
<text x="58.9" y="122.8">BTN_EN1</text>
<text x="58.9" y="125.3">BTN_EN2</text>
<text x="84.5" y="121.2">BTN_EN1</text>
<text x="84.5" y="123.8">BTN_EN2</text>
<text x="120.1" y="121.5">SPI1.SS</text>
<text x="120.1" y="124">SPI1.MOSI</text>
<text x="341.6" y="120.7" transform="rotate(-90 341.6 120.7)">G1</text>
<text x="354.3" y="120.7" transform="rotate(-90 354.3 120.7)">G2</text>
<text x="84.5" y="126.5">CD</text>
<text x="122.6" y="126.5">RESET</text>
<text x="124.7" y="130.1">DC_5V</text>
<text x="89.1" y="141.8">GND</text>
<text x="120.1" y="161.9">BTN_ENC</text>
<text x="176.7" y="156.5">DC_5V</text>
<text x="61.4" y="163.4">BEEP</text>
<text x="61.4" y="165.9">LCD_EN</text>
<text x="84.5" y="162.1">BEEP</text>
<text x="84.5" y="164.4">LCD_EN</text>
<text x="84.5" y="167">LCD_D4</text>
<text x="120.1" y="164.4">LCD_RS</text>
<text x="120.1" y="167">LCD_D5</text>
<text x="142.9" y="163.4">BTN_ENC</text>
<text x="142.9" y="165.9">LCD_RS</text>
<text x="170.9" y="164.6">SPI1.MISO</text>
<text x="170.9" y="167.2">SPI1.SCK</text>
<text x="214.1" y="164.6">SPI1.MOSI</text>
<text x="214.1" y="167.2">SPI1.SS</text>
<text x="216.6" y="162.1">CD</text>
<text x="61.4" y="168.5">LCD_D4</text>
<text x="61.4" y="171">LCD_D6</text>
<text x="84.5" y="169.5">LCD_D6</text>
<text x="120.1" y="169.5">LCD_D7</text>
<text x="124.7" y="173.3">DC_5V</text>
<text x="142.9" y="168.5">LCD_D5</text>
<text x="142.9" y="171">LCD_D7</text>
<text x="216.6" y="169.7">RESET</text>
<text x="234.4" y="171">RESET</text>
<text x="89.1" y="185">GND</text>
<text x="178" y="182.5">GND</text>
<text x="86.6" y="199.7">+3V3</text>
<text x="117" y="200.2">+5V</text>
<text x="183.6" y="217.8">CAN_H</text>
<text x="69.3" y="227.9">CAN_TX</text>
<text x="97.5" y="226.7">VIO</text>
<text x="107.1" y="226.9">VDD</text>
<text x="41.3" y="229.4">CAN_TX</text>
<text x="41.3" y="232">CAN_RX</text>
<text x="69.3" y="230.5">CAN_RX</text>
<text x="92.9" y="229.7">TXD</text>
<text x="92.9" y="232.2">RXD</text>
<text x="109.3" y="229.7">CANH</text>
<text x="92.9" y="237.3">STBY</text>
<text x="109.7" y="237.3">CANL</text>
<text x="105.4" y="240.1" transform="rotate(-90 105.4 240.1)">VSS</text>
<text x="183.6" y="248.2">CAN_L</text>
<text x="369.3" y="291.4">A3</text>
<text x="384.5" y="291.8">TFcard</text>
<text x="415" y="291.4">v3.0</text>
<text x="348.9" y="296.5">Friday, December 15, 2023</text>
<text x="402.3" y="296.5">5</text>
<text x="417.5" y="296.5">14</text>
</g>
<g font-size="2.3" fill="#2058dd">
<text x="104.3" y="65.6">J22</text>
<text x="101.3" y="68.1">2</text>
<text x="101.3" y="70.6">4</text>
<text x="111.2" y="68.1">1</text>
<text x="111.2" y="70.6">3</text>
<text x="101.3" y="73.2">6</text>
<text x="101.3" y="75.7">8</text>
<text x="111.2" y="73.2">5</text>
<text x="111.2" y="75.7">7</text>
<text x="99.3" y="83.4">CONN 5x2</text>
<text x="100" y="78.2">10</text>
<text x="111.2" y="78.2">9</text>
<text x="332.2" y="87.5">J21</text>
<text x="340" y="87.2" transform="rotate(-90 340 87.2)">13</text>
<text x="352.7" y="87.2" transform="rotate(-90 352.7 87.2)">12</text>
<text x="327.4" y="93.5">1</text>
<text x="269.4" y="96.1">RN1D 4</text>
<text x="286.5" y="96">5</text>
<text x="289.8" y="96.1">10R</text>
<text x="327.4" y="96">2</text>
<text x="327.4" y="98.6">3</text>
<text x="327.4" y="101.1">4</text>
<text x="269.4" y="103.7">RN1C 3</text>
<text x="286.5" y="103.6">6</text>
<text x="289.8" y="103.7">10R</text>
<text x="327.4" y="103.6">5</text>
<text x="327.4" y="106.2">6</text>
<text x="343.1" y="106.3">TF_CARD</text>
<text x="101.8" y="113.9">J23</text>
<text x="269.4" y="108.8">RN1B 2</text>
<text x="286.5" y="108.7">7</text>
<text x="289.8" y="108.8">10R</text>
<text x="327.4" y="108.7">7</text>
<text x="327.4" y="111.3">8</text>
<text x="113.7" y="118.9">9</text>
<text x="269.4" y="116.4">RN1A 1</text>
<text x="286.5" y="116.3">8</text>
<text x="289.8" y="116.4">10R</text>
<text x="327.4" y="116.3">9</text>
<text x="98.8" y="124">6</text>
<text x="98.8" y="121.4">8</text>
<text x="113.7" y="124">5</text>
<text x="113.7" y="121.4">7</text>
<text x="300.7" y="124">C47</text>
<text x="98.8" y="129">2</text>
<text x="98.8" y="126.5">4</text>
<text x="113.7" y="129">1</text>
<text x="113.7" y="126.5">3</text>
<text x="299.7" y="129.1">10uF</text>
<text x="340" y="126.3" transform="rotate(-90 340 126.3)">10</text>
<text x="352.7" y="126.3" transform="rotate(-90 352.7 126.3)">11</text>
<text x="99.3" y="136.7">CONN PCB 5x2</text>
<text x="101.8" y="157.1">J24</text>
<text x="195.8" y="157.1">J25</text>
<text x="97.5" y="162.1">10</text>
<text x="98.8" y="167.1">6</text>
<text x="98.8" y="164.6">8</text>
<text x="113.7" y="167.1">5</text>
<text x="113.7" y="164.6">7</text>
<text x="113.7" y="162.1">9</text>
<text x="192.7" y="162.1">1</text>
<text x="192.7" y="164.6">3</text>
<text x="192.7" y="167.1">5</text>
<text x="202.6" y="162.1">2</text>
<text x="202.6" y="164.6">4</text>
<text x="202.6" y="167.1">6</text>
<text x="98.8" y="172.2">2</text>
<text x="98.8" y="169.7">4</text>
<text x="113.7" y="172.2">1</text>
<text x="113.7" y="169.7">3</text>
<text x="192.7" y="169.7">7</text>
<text x="202.6" y="169.7">8</text>
<text x="99.3" y="179.9">CONN PCB 5x2</text>
<text x="195.8" y="174.8">CON8A</text>
<text x="91.6" y="210.4">C102</text>
<text x="91.6" y="215.5">100nF</text>
<text x="122.1" y="210.4">C89</text>
<text x="122.1" y="215.5">100nF</text>
<text x="98.7" y="221.8" transform="rotate(-90 98.7 221.8)">5</text>
<text x="108.9" y="221.8" transform="rotate(-90 108.9 221.8)">3</text>
<text x="91.6" y="223.1">U14</text>
<text x="137.4" y="225.6">L4</text>
<text x="165.8" y="225.6">R167</text>
<text x="193.2" y="223.1">C90</text>
<text x="88.6" y="228.1">1</text>
<text x="88.6" y="230.6">4</text>
<text x="99.3" y="233.3">SIT1051AQT/3</text>
<text x="118.8" y="228.1">7</text>
<text x="131.8" y="228.1">1</text>
<text x="146.8" y="228.1">2</text>
<text x="164" y="230.7">60.4R</text>
<text x="178" y="229.4">C91</text>
<text x="190.7" y="228.2">100pF</text>
<text x="200.9" y="228.2">D64</text>
<text x="251.2" y="233.2">2</text>
<text x="251.2" y="230.6">3</text>
<text x="256.7" y="228.2">J20</text>
<text x="88.6" y="235.7">8</text>
<text x="118.8" y="235.7">6</text>
<text x="131.8" y="235.7">3</text>
<text x="132.3" y="238.3">120R/100MHz</text>
<text x="146.8" y="235.7">4</text>
<text x="178" y="238.3">100nF</text>
<text x="251.2" y="235.7">1</text>
<text x="77.7" y="243.4">R171</text>
<text x="103.8" y="244.4" transform="rotate(-90 103.8 244.4)">2</text>
<text x="164" y="246">60.4R</text>
<text x="165.8" y="240.9">R168</text>
<text x="190.7" y="246">100pF</text>
<text x="193.2" y="240.9">C92</text>
<text x="200.9" y="243.4">NUP2105LT1G</text>
<text x="251.7" y="240.9">JSTXH_3P</text>
<text x="77.4" y="248.5">10K</text>
</g>
<g font-size="2.3" fill="#800080">
<text x="366.7" y="281.3">Design Name:</text>
<text x="366.7" y="288.9">Size</text>
<text x="374.3" y="288.9">Page Name:</text>
<text x="412.4" y="288.9">Rev</text>
<text x="338.8" y="296.5">Date:</text>
<text x="392.1" y="296.5">Sheet</text>
<text x="409.9" y="296.5">of</text>
</g>
</svg>
